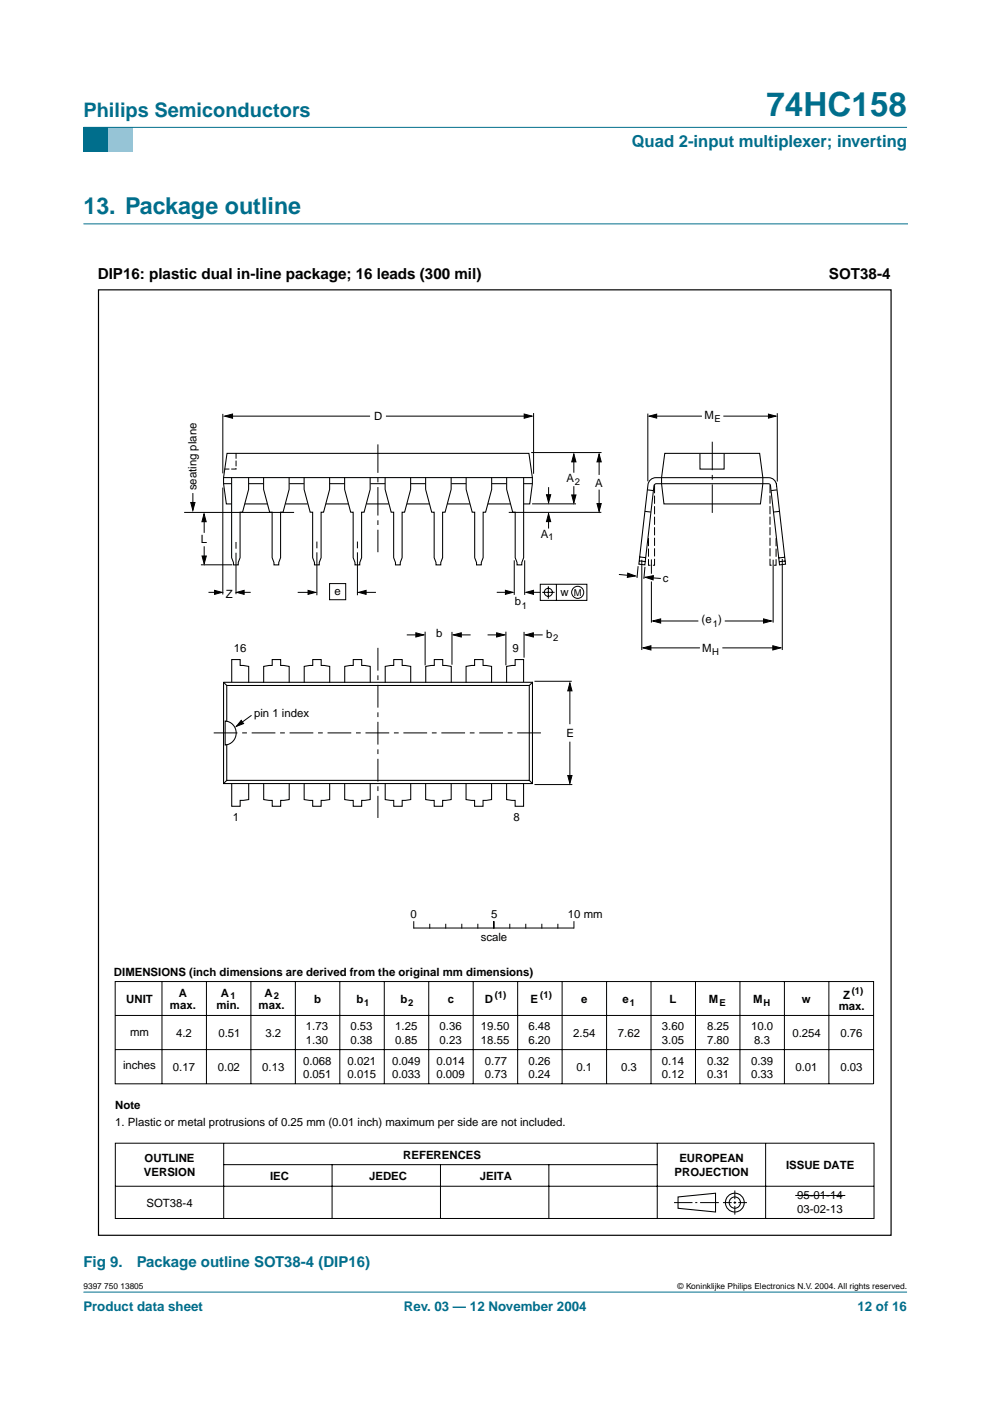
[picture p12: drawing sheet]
<svg xmlns="http://www.w3.org/2000/svg" width="210mm" height="297mm" viewBox="0 0 210 297" stroke-linecap="round" stroke-linejoin="round" font-family="sans-serif">
<path d="M17.7 273.9h174.6z" fill="#006e8c" stroke="#006e8c" stroke-width=".21"/>
<path d="M17.7 27h5.3v5.3h-5.3z" fill-rule="evenodd" fill="#006e8c"/>
<path d="M23 27h5.3v5.3h-5.3z" fill-rule="evenodd" fill="#96c4d6"/>
<path d="M17.7 27h174.6z" fill="#006e8c" stroke="#006e8c" stroke-width=".21"/>
<path d="M17.7 47.5h174.7" fill="none" stroke="#006e8c" stroke-width=".21"/>
<g fill="none" stroke="#000" stroke-width=".21">
<path d="M47.2 87.8v12.6M48 88.2h30.5M81.8 88.2h29.9M112.6 96h14.9M113.1 87.6v12.8M121.7 97v3.2M127 96.6v4.1M137.4 87.7v14.4M138.3 88.2h10.5M153.4 88.2h10.4M164.8 87.6v14.5M39 108.6h23.4"/>
<path d="M40.9 104.5v2.7M42.6 119.8h6.6M43.3 110v3M43.3 115.8v3M47.2 103.4v22.6M50 114.9v1.4M50 117.2v8.8M67.2 114.8v1.4M67.2 117.1v9.1M75.8 114.8v1.4M75.8 117.1v9.1M109 118.8v7.3"/>
<path d="M111.2 118.8v7.3M112.8 106.8h9.3M116.3 109.7v2.4M116.3 103.3v2.5M121.7 103.1v3M127 103.8v4.2M127.5 108.6h-19.6M136.1 118.7v19.1M138.1 118.6v3M163.9 118.7v13.3M165.9 118.5v19.3M44.2 125.6h2.1"/>
<path d="M51 125.6h2.2M63.1 125.6h3M69.9 123.7h3.4v3.5h-3.4zM76.8 125.6h2.9M86.2 134.6h2.9M90.1 133.9v7.2M95.8 134v6.9M96.9 134.6h2.9M103.4 134.6h2.8M105.3 125.6h2.6M107.3 133.9v7.2M111.1 134v5.4"/>
<path d="M112.2 134.6h2.9M112.4 125.6h2.1M114.5 123.9h9.9v3.4h-9.9zM115 125.6h2.6M116.3 124.3v2.6M118 123.9v3.4M131.2 121.8l2.7 .3M135.3 120l-.2 2.5M136.7 120.2l-.2 2.5M137.2 137.4h11.2M137.4 122.5l2.7 .1M138.1 123.3v8.7"/>
<path d="M139.2 131.7h8.9M153.2 137.4h11.1M153.7 131.7h9M53.3 151.7l-2.5 1.8M113.3 144.4h7.9M120.8 145.9v7.6M120.8 157.3v7.8M113.3 166.3h8M87.7 195.4v1.4M87.8 196.8h33.8M91.1 196v.8M94.5 196v.8"/>
<path d="M97.9 196v.8M101.3 196v.8M104.7 195.4v1.4M108.1 196v.8M111.5 196v.8M114.9 196v.8M118.3 196v.8M121.7 195.4v1.4M24.4 215.3h160.8M34.3 208.1v21.7M43.8 208.1v21.7M53.2 208.1v21.7"/>
<path d="M62.6 208.1v21.7M72 208.1v21.7M81.5 208.1v21.7M90.9 208.1v21.7M100.3 208.1v21.7M109.8 208.1v21.7M119.2 208.1v21.7M128.6 208.1v21.7M138 208.1v21.7M147.5 208.1v21.7M156.9 208.1v21.7M166.3 208.1v21.7"/>
<path d="M175.7 208.1v21.7M24.4 229.8h160.8v-21.7h-160.8v21.8M24.4 222.5h160.8M24.4 242.4h160.9v15.9h-160.9zM24.4 251.5h160.9M47.4 242.4v15.9M47.4 246.9h92M70.4 246.9v11.4M93.4 246.9v11.4M116.4 246.9v11.4M139.4 242.4v15.9M142.9 255h3.9"/>
<path d="M147.4 255h.4M148.4 255h4M153.3 255h1.8M155.5 255h.6M155.8 252.4v1.9M155.8 254.7v.5M155.8 255.7v1.8M156.5 255h1.9M162.3 242.4v15.9M168.6 253.5h10.6"/>
<circle cx="116.3" cy="125.6" r=".85"/>
<circle cx="122.5" cy="125.6" r="1.28"/>
</g>
<g fill="none" stroke="#000" stroke-width=".22">
<path d="M140.9 96.1h20.2l.6 5.2v1.2l-.5 4.3h-20.4l-.5-4.3v-1.2zM148.4 96.2v3.3h5.1v-3.3M47.4 102.5h1.7M47.5 101.3h65.4M49.1 106.8h-1.1l-.6-4.3v-1.2l.7-5.2h64l.8 5.2v1.2l-.6 4.3h-1.3M49.1 101.3v16.9l.4 1.1v.5h1v-.5l.4-1.1v-9.6h.5l1.3-4.8v-2.5M51.9 106.8h4.7M52.8 102.5h3.1M55.9 101.3v2.5l1.3 4.8h.5v9.6l.4 1.1v.5h1v-.5l.4-1.1v-9.6h.5l1.3-4.8v-2.5M60.5 106.8h4.7M61.3 102.5h3.1M64.5 101.3v2.5l1.3 4.8h.5v9.6l.4 1.1v.5h1v-.5l.4-1.1v-9.6h.5l1.3-4.8v-2.5"/>
<path d="M69.1 106.8h4.8M69.9 102.5h3.2M73.1 101.3v2.5l1.3 4.8h.5v9.6l.4 1.1v.5h1v-.5l.4-1.1v-9.6h.5l1.3-4.8v-2.5M77.7 106.8h4.7M78.5 102.5h3.2M81.7 101.3v2.5l1.2 4.8h.6v9.6l.4 1.1v.5h1v-.5l.4-1.1v-9.6h.5l1.3-4.8v-2.5M86.3 106.8h4.7M87.1 102.5h3.1M90.2 101.3v2.5l1.3 4.8h.6v9.6l.3 1.1v.5h1.1v-.5l.3-1.1v-9.6h.6l1.3-4.8v-2.5M94.9 106.8h4.7M95.7 102.5h3.1M98.8 101.3v2.5l1.3 4.8h.5v9.6l.4 1.1v.5h1v-.5l.4-1.1v-9.6h.6l1.2-4.8v-2.5"/>
<path d="M103.5 106.8h4.7M104.3 102.5h3.1M111 102.5h1.9M111 101.3v16.9l-.4 1.1v.5h-1v-.5l-.4-1.1v-9.6h-.5l-1.3-4.8v-2.5M135.5 118.9l1.3 .2M135.6 118.1l1.3 .1M136.7 108.4l1.3 .2M137.3 103.9l1.2 .1M137.8 101.9l.8-.6h.5h23.9a1.66 1.66 0 0 1 1.6 1.5l2 16.8-1.3 .2-1.9-16.8-.2-.4h-24h-.3l-.2 .4-2 16.8-1.2-.2 1.9-16.8zM164.7 103.9l-1.2 .1M165.3 108.4l-1.3 .2M166.4 118.1l-1.3 .2"/>
<path d="M166.5 119l-1.3 .1M47.4 144.7h65.5v21.4h-65.5zM47.4 144.7l.7 .6M47.7 152.9a2.55 2.55 0 0 1 2.4 2.5 2.55 2.55 0 0 1-2.4 2.6zM48.1 152.9v-7.6h64.1v20.2h-64.1v-7.6M49.1 144.5v-4.7h1.8v1.3l1.8 .2v3.4M55.9 144.7v-3.4l1.8-.2v-1.3h1.8v1.3l1.8 .2v3.4M64.5 144.7v-3.4l1.8-.2v-1.3h1.8v1.3l1.8 .2v3.4M73.1 144.7v-3.4l1.8-.2v-1.3h1.8v1.3l1.8 .2v3.4M81.7 144.7v-3.4l1.8-.2v-1.3h1.8v1.3l1.8 .2v3.4M90.3 144.7v-3.4l1.8-.2v-1.3h1.8v1.3l1.8 .2v3.4M98.8 144.7v-3.4l1.8-.2v-1.3h1.8v1.3l1.8 .2v3.4"/>
<path d="M111 144.5v-4.7h-1.8v1.3l-1.8 .2v3.4M112.9 144.7l-.7 .6M48.1 165.5l-.7 .6M52.7 166.1v3.4l-1.8 .2v1.2h-1.8v-4.7M55.9 166.1v3.4l1.8 .2v1.2h1.8v-1.2l1.8-.2v-3.4M64.5 166.1v3.4l1.8 .2v1.2h1.8v-1.2l1.8-.2v-3.4M73.1 166.1v3.4l1.8 .2v1.2h1.8v-1.2l1.8-.2v-3.4M81.7 166.1v3.4l1.8 .2v1.2h1.8v-1.2l1.8-.2v-3.4M90.3 166.1v3.4l1.8 .2v1.2h1.8v-1.2l1.8-.2v-3.4M98.8 166.1v3.4l1.8 .2v1.2h1.8v-1.2l1.8-.2v-3.4M107.4 166.1v3.4l1.8 .2v1.2h1.8v-4.7M112.2 165.5l.7 .6"/>
<path d="M143.8 253.8l7.9-.8v4l-7.9-.8z"/>
<circle cx="155.8" cy="255" r="1.99"/>
<circle cx="155.8" cy="255" r="1.2"/>
</g>
<g fill="#000" stroke="#000" stroke-width=".21">
<path d="M47.6 88.2l1.7-.4v.9zM111.1 87.8l1.7 .4-1.7 .5zM121.7 96.2l.4 1.7h-.9zM127 96.2l.5 1.7h-.9zM137.6 88.2l1.6-.4v.9zM162.9 87.8l1.6 .4-1.6 .5zM40.4 106.5h.9l-.4 1.7zM43.3 108.9l.4 1.7h-.9zM42.8 117.9h.9l-.4 1.7zM116.3 108.9l.5 1.7h-.9zM115.9 104.9h.9l-.5 1.7zM121.2 104.9h.9l-.4 1.7z"/>
<path d="M126.6 106.8h.9l-.5 1.6zM45.5 125.2l1.6 .4-1.6 .4zM50.2 125.6l1.6-.4v.8zM65.3 125.2l1.6 .4-1.6 .4zM76 125.6l1.6-.4v.8zM88.2 134.2l1.6 .4-1.6 .5zM96.1 134.6l1.7-.4v.9zM105.3 134.2l1.7 .4-1.7 .5zM107.2 125.2l1.5 .4-1.5 .4zM111.4 134.6l1.7-.4v.9zM111.5 125.6l1.6-.4v.8zM133.1 121.5l1.6 .6-1.7 .3z"/>
<path d="M136.3 137.4l1.7-.5v.9zM136.8 122.4l1.7-.3v.8zM138.4 131.7l1.7-.5v.9zM161.9 131.2l1.7 .5-1.7 .4zM163.9 136.9l1.6 .5-1.6 .4zM51.1 152.7l.5 .7-1.5 .6zM120.8 144.8l.5 1.7h-.9zM120.4 164.4h.9l-.5 1.7z"/>
</g>
<path d="M80.1 94.2v22.9M151 93.7v15.6" fill="none" stroke="#000" stroke-width=".21" stroke-dasharray="6 1 1 1" stroke-linecap="butt"/>
<path d="M45.3 155.4h70.1" fill="none" stroke="#000" stroke-width=".21" stroke-dasharray="5 1 1 1" stroke-linecap="butt"/>
<path d="M80.1 137.4v36" fill="none" stroke="#000" stroke-width=".21" stroke-dasharray="4.8 1 1 1" stroke-linecap="butt"/>
<path d="M50 96.1l.1 3.4h-2.4" fill="none" stroke="#000" stroke-width=".21" stroke-dasharray="1 .6"/>
<path d="M138.8 103v16.8h-1.3v-6.3M163.3 102.9v16.9h1.2v-6.3" fill="none" stroke="#000" stroke-width=".21" stroke-dasharray="1.5 .7"/>
<path d="M20.9 61.5h168v200.4h-168z" fill="none" stroke="#000" stroke-width=".25"/>
<text font-size="7.1" fill="#006e8c" x="162.5" y="24.7">74HC158</text>
<text font-size="4.9" fill="#006e8c" x="17.7" y="45.5">13. Package outline</text>
<text font-size="4.2" fill="#006e8c" x="17.7" y="24.9">Philips Semiconductors</text>
<text font-size="3.5" fill="#006e8c" x="133.9" y="31.1">Quad 2-input multiplexer; inverting</text>
<g font-size="3.2">
<text x="20.7" y="59.1">DIP16: plastic dual in-line package; 16 leads (300 mil)</text>
<text x="175.8" y="59.1">SOT38-4</text>
</g>
<g font-size="3.2" fill="#006e8c">
<text x="17.7" y="268.7">Fig 9.</text>
<text x="29" y="268.7">Package outline SOT38-4 (DIP16)</text>
</g>
<g font-size="2.8" fill="#006e8c">
<text x="17.7" y="278">Product data sheet</text>
<text x="85.6" y="278">Rev. 03 — 12 November 2004</text>
<text x="181.8" y="278">12 of 16</text>
</g>
<g font-size="2.4">
<text x="79.3" y="89">D</text>
<text x="149.3" y="88.9">M</text>
<text x="41.6" y="104" transform="rotate(-90 41.6 104)">seating plane</text>
<text x="120.1" y="102.3">A</text>
<text x="126.2" y="103.3">A</text>
<text x="42.5" y="115.2">L</text>
<text x="114.7" y="114">A</text>
<text x="140.6" y="123.4">c</text>
<text x="47.9" y="126.7">Z</text>
<text x="70.9" y="126.1">e</text>
<text x="109.2" y="128.3">b</text>
<text x="118.8" y="126.3">w</text>
<text x="92.4" y="135.1">b</text>
<text x="115.8" y="135.3">b</text>
<text x="148.7" y="132.2">(e )</text>
<text x="49.6" y="138.3">16</text>
<text x="108.6" y="138.2">9</text>
<text x="148.9" y="138.2">M</text>
<text x="53.9" y="152">pin 1 index</text>
<text x="120.1" y="156.2">E</text>
<text x="49.4" y="174">1</text>
<text x="108.9" y="174.2">8</text>
<text x="87.1" y="194.7">0</text>
<text x="104.1" y="194.7">5</text>
<text x="120.4" y="194.7">10 mm</text>
<text x="101.9" y="199.4">scale</text>
<text x="24.2" y="207">DIMENSIONS (inch dimensions are derived from the original mm dimensions)</text>
<text x="26.8" y="212.7">UNIT</text>
<text x="36" y="213.8">max.</text>
<text x="37.9" y="211.4">A</text>
<text x="45.9" y="213.8">min.</text>
<text x="46.8" y="211.4">A</text>
<text x="54.8" y="213.8">max.</text>
<text x="56" y="211.4">A</text>
<text x="66.6" y="212.7">b</text>
<text x="75.6" y="212.7">b</text>
<text x="84.9" y="212.7">b</text>
<text x="94.9" y="212.7">c</text>
<text x="102.8" y="212.7">D</text>
<text x="112.5" y="212.7">E</text>
<text x="123.2" y="212.7">e</text>
<text x="132" y="212.7">e</text>
<text x="141.9" y="212.7">L</text>
<text x="150.3" y="212.7">M</text>
<text x="159.7" y="212.7">M</text>
<text x="170" y="212.6">w</text>
<text x="177.9" y="214.2">max.</text>
<text x="178.8" y="211.7">Z</text>
<text x="27.6" y="219.6">mm</text>
<text x="37.3" y="219.8">4.2</text>
<text x="46.3" y="219.8">0.51</text>
<text x="56.3" y="219.8">3.2</text>
<text x="64.8" y="218.4">1.73</text>
<text x="64.8" y="221.3">1.30</text>
<text x="74.3" y="218.4">0.53</text>
<text x="74.3" y="221.3">0.38</text>
<text x="83.8" y="218.4">1.25</text>
<text x="83.8" y="221.3">0.85</text>
<text x="93.2" y="218.4">0.36</text>
<text x="93.2" y="221.3">0.23</text>
<text x="102" y="218.4">19.50</text>
<text x="102" y="221.3">18.55</text>
<text x="112" y="218.4">6.48</text>
<text x="112" y="221.3">6.20</text>
<text x="121.6" y="219.8">2.54</text>
<text x="131" y="219.8">7.62</text>
<text x="140.3" y="218.4">3.60</text>
<text x="140.3" y="221.3">3.05</text>
<text x="149.9" y="218.4">8.25</text>
<text x="149.9" y="221.3">7.80</text>
<text x="159.2" y="218.4">10.0</text>
<text x="159.9" y="221.3">8.3</text>
<text x="168" y="219.8">0.254</text>
<text x="178.2" y="219.8">0.76</text>
<text x="26.1" y="226.7">inches</text>
<text x="36.7" y="227.2">0.17</text>
<text x="46.2" y="227.2">0.02</text>
<text x="55.6" y="227.2">0.13</text>
<text x="64.2" y="225.7">0.068</text>
<text x="73.7" y="225.7">0.021</text>
<text x="83.1" y="225.7">0.049</text>
<text x="92.5" y="225.7">0.014</text>
<text x="102.8" y="225.7">0.77</text>
<text x="112" y="225.7">0.26</text>
<text x="122.2" y="227.2">0.1</text>
<text x="131.7" y="227.2">0.3</text>
<text x="140.3" y="225.7">0.14</text>
<text x="149.9" y="225.7">0.32</text>
<text x="159.2" y="225.7">0.39</text>
<text x="168.7" y="227.2">0.01</text>
<text x="178.2" y="227.2">0.03</text>
<text x="64.2" y="228.6">0.051</text>
<text x="73.7" y="228.6">0.015</text>
<text x="83.1" y="228.6">0.033</text>
<text x="92.5" y="228.6">0.009</text>
<text x="102.8" y="228.6">0.73</text>
<text x="112" y="228.6">0.24</text>
<text x="140.3" y="228.6">0.12</text>
<text x="149.9" y="228.6">0.31</text>
<text x="159.2" y="228.6">0.33</text>
<text x="24.4" y="235.1">Note</text>
<text x="24.4" y="238.7">1. Plastic or metal protrusions of 0.25 mm (0.01 inch) maximum per side are not included.</text>
<text x="85.5" y="245.6">REFERENCES</text>
<text x="30.5" y="249.3">VERSION</text>
<text x="30.7" y="246.3">OUTLINE</text>
<text x="57.3" y="250.2">IEC</text>
<text x="78.3" y="250.2">JEDEC</text>
<text x="101.7" y="250.2">JEITA</text>
<text x="143" y="249.3">PROJECTION</text>
<text x="144" y="246.3">EUROPEAN</text>
<text x="166.7" y="247.8">ISSUE DATE</text>
<text x="31.1" y="255.8">SOT38-4</text>
<text x="169" y="254.3">95-01-14</text>
<text x="169" y="257.2">03-02-13</text>
</g>
<g font-size="2">
<text x="151.5" y="89.4">E</text>
<text x="121.9" y="102.8">2</text>
<text x="116.3" y="114.6">1</text>
<text x="110.6" y="129">1</text>
<text x="121.7" y="126.3">M</text>
<text x="117.3" y="135.9">2</text>
<text x="151.1" y="133">1</text>
<text x="151" y="138.8">H</text>
<text x="48.9" y="211.9">1</text>
<text x="58.1" y="211.9">2</text>
<text x="77.2" y="213.2">1</text>
<text x="86.6" y="213.2">2</text>
<text x="104.9" y="211.6">(1)</text>
<text x="114.6" y="211.6">(1)</text>
<text x="133.5" y="213.2">1</text>
<text x="152.5" y="213.3">E</text>
<text x="161.9" y="213.3">H</text>
<text x="180.6" y="210.7">(1)</text>
</g>
<g font-size="1.8">
<text x="17.7" y="273.4">9397 750 13805</text>
<text x="143.7" y="273.4">© Koninklijke Philips Electronics N.V. 2004. All rights reserved.</text>
</g>
</svg>
